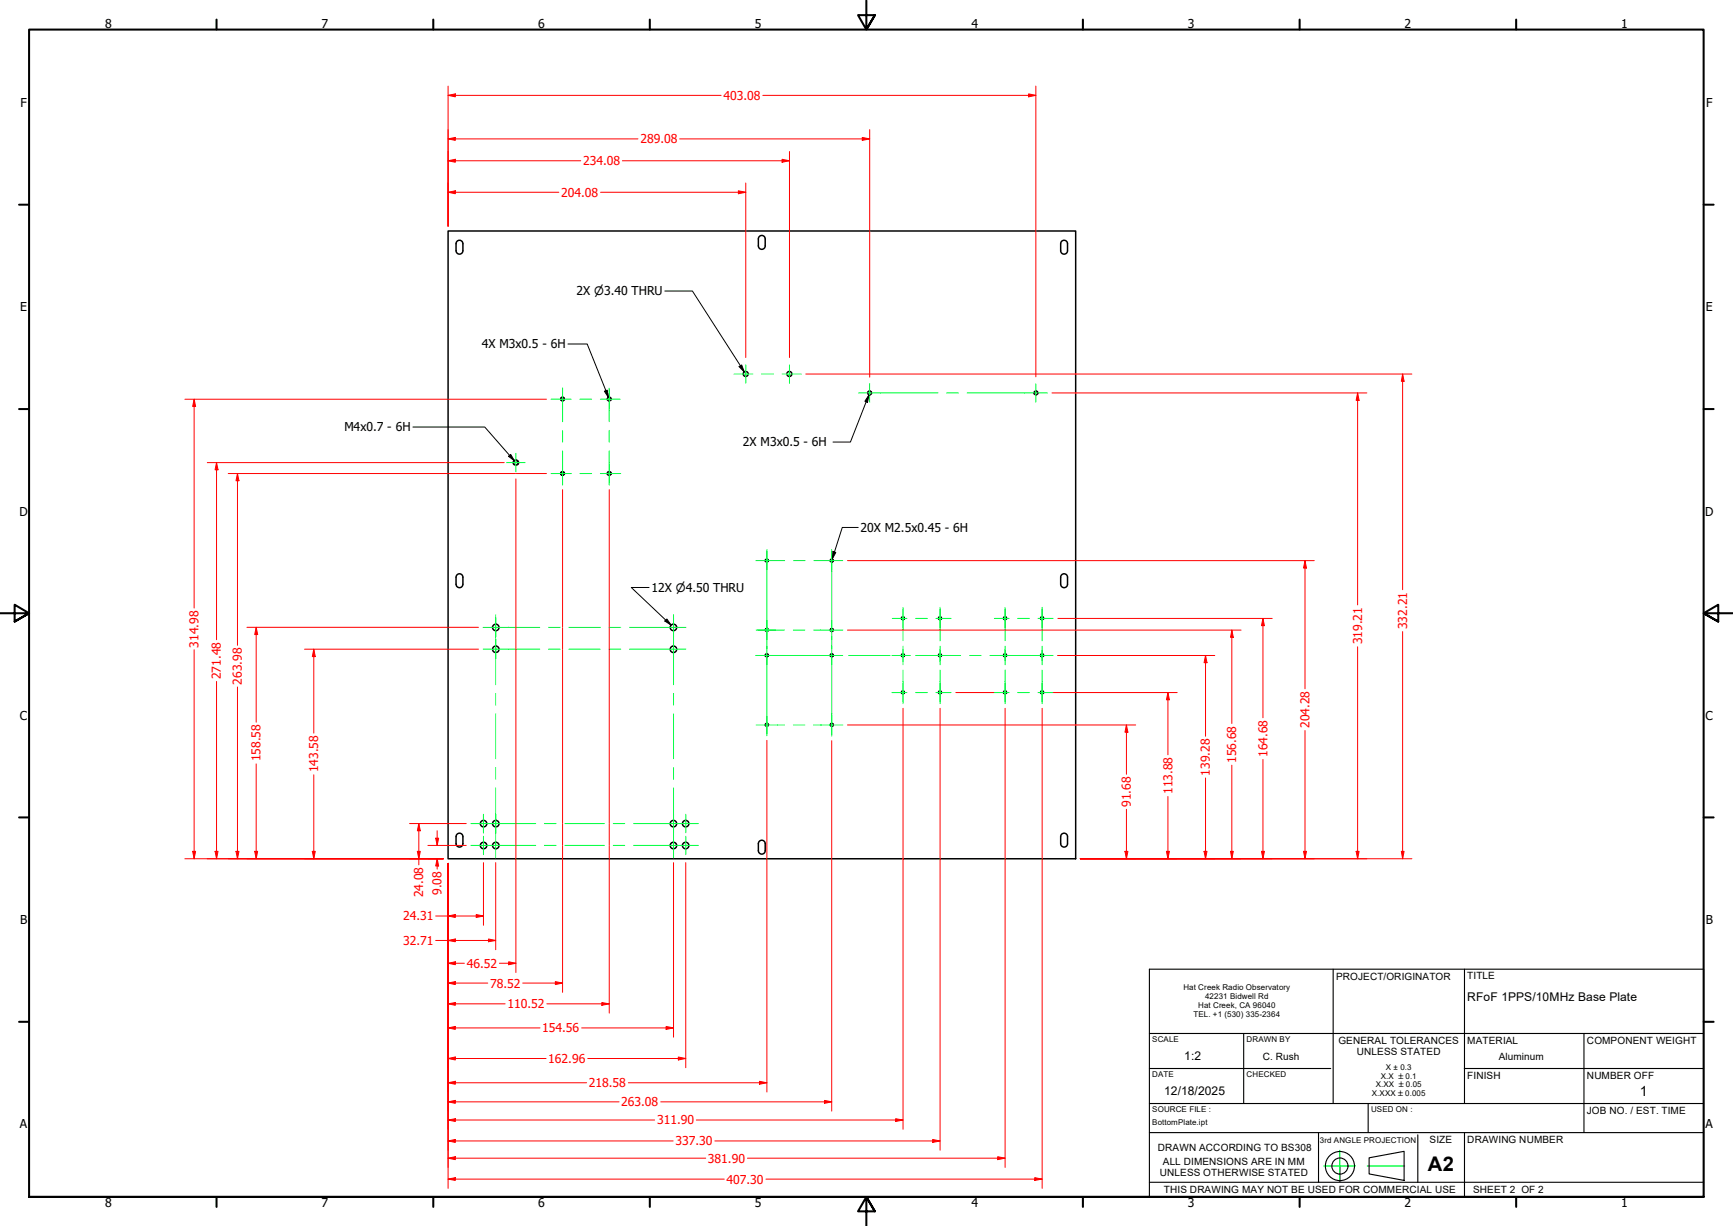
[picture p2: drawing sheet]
<svg xmlns="http://www.w3.org/2000/svg" width="594mm" height="420mm" viewBox="0 0 594 420" stroke-linecap="round" stroke-linejoin="round" font-family="sans-serif">
<!-- layer: Hidden Narrow (ANSI) -->
<g fill="none" stroke="#000" stroke-width=".34">
<path d="M192.2 137.1a.73 .73 0 0 1 .6-1 .73 .73 0 0 1 .7 1M208.2 137.1a.73 .73 0 0 1 .7-1 .73 .73 0 0 1 .6 1M297.5 135a.75 .75 0 0 1 .6-1.1 .75 .75 0 0 1 .7 1.1M354.5 135a.73 .73 0 0 1 .6-1.1 .73 .73 0 0 1 .6 1.1M176.3 159.4a1.01 1.01 0 0 1-.2-1.5 1.01 1.01 0 0 1 1.5 0 1.01 1.01 0 0 1-.2 1.5M192.2 162.7a.75 .75 0 0 1 .6-1.2 .75 .75 0 0 1 .7 1.2M208.2 162.7a.75 .75 0 0 1 .7-1.2 .75 .75 0 0 1 .6 1.2M262.3 192.4a.63 .63 0 0 1 .6-.9 .63 .63 0 0 1 .5 .9M284.6 192.4a.63 .63 0 0 1 .5-.9 .63 .63 0 0 1 .6 .9M262.3 216.3a.63 .63 0 0 1 .6-1 .63 .63 0 0 1 .5 1M284.6 216.3a.63 .63 0 0 1 .5-1 .63 .63 0 0 1 .6 1M309 212.3a.63 .63 0 0 1 .5-1 .63 .63 0 0 1 .6 1"/>
<path d="M321.7 212.3a.63 .63 0 0 1 .5-1 .63 .63 0 0 1 .6 1M344 212.3a.63 .63 0 0 1 .5-1 .63 .63 0 0 1 .6 1M356.7 212.3a.63 .63 0 0 1 .5-1 .63 .63 0 0 1 .6 1M262.3 225a.63 .63 0 0 1 .6-1 .63 .63 0 0 1 .5 1M284.6 225a.63 .63 0 0 1 .5-1 .63 .63 0 0 1 .6 1M309 225a.63 .63 0 0 1 .5-1 .63 .63 0 0 1 .6 1M309 237.7a.63 .63 0 0 1 .5-1 .63 .63 0 0 1 .6 1M321.7 225a.63 .63 0 0 1 .5-1 .63 .63 0 0 1 .6 1M321.7 237.7a.63 .63 0 0 1 .5-1 .63 .63 0 0 1 .6 1M344 225a.63 .63 0 0 1 .5-1 .63 .63 0 0 1 .6 1M344 237.7a.63 .63 0 0 1 .5-1 .63 .63 0 0 1 .6 1M356.7 225a.63 .63 0 0 1 .5-1 .63 .63 0 0 1 .6 1"/>
<path d="M356.7 237.7a.63 .63 0 0 1 .5-1 .63 .63 0 0 1 .6 1M262.3 248.8a.63 .63 0 0 1 .6-1 .63 .63 0 0 1 .5 1M284.6 248.8a.63 .63 0 0 1 .5-1 .63 .63 0 0 1 .6 1"/>
</g>
<!-- layer: Visible (ANSI) -->
<g fill="none" stroke="#000" stroke-width=".51">
<path d="M153.6 79.2h215.1v215.1h-215.1zM156.3 85.9a1.17 1.17 0 0 0 1.2 1.2 1.17 1.17 0 0 0 1.2-1.2M156.3 83.5a1.17 1.17 0 0 1 1.2-1.2 1.17 1.17 0 0 1 1.2 1.2M156.3 83.5v2.4M158.7 83.5v2.4M260 81.9v2.4a1.17 1.17 0 0 0 1.1 1.1 1.17 1.17 0 0 0 1.2-1.1v-2.4M260 81.9a1.17 1.17 0 0 1 1.1-1.2 1.17 1.17 0 0 1 1.2 1.2M363.6 85.9a1.17 1.17 0 0 0 1.2 1.2 1.17 1.17 0 0 0 1.2-1.2M363.6 83.5a1.17 1.17 0 0 1 1.2-1.2 1.17 1.17 0 0 1 1.2 1.2M363.6 83.5v2.4M366 83.5v2.4M156.3 197.8a1.17 1.17 0 0 1 1.2-1.2 1.17 1.17 0 0 1 1.2 1.2"/>
<path d="M156.3 197.8v2.4a1.17 1.17 0 0 0 1.2 1.2 1.17 1.17 0 0 0 1.2-1.2v-2.4M363.6 197.8v2.4a1.17 1.17 0 0 0 1.2 1.2 1.17 1.17 0 0 0 1.2-1.2v-2.4M363.6 197.8a1.17 1.17 0 0 1 1.2-1.2 1.17 1.17 0 0 1 1.2 1.2M156.3 289.1a1.17 1.17 0 0 0 1.2 1.2 1.17 1.17 0 0 0 1.2-1.2M156.3 289.1v-2.4a1.17 1.17 0 0 1 1.2-1.2 1.17 1.17 0 0 1 1.2 1.2v2.4M260 291.5v-2.4a1.17 1.17 0 0 1 1.1-1.1 1.17 1.17 0 0 1 1.2 1.1v2.4M260 291.5a1.17 1.17 0 0 0 1.1 1.2 1.17 1.17 0 0 0 1.2-1.2M363.6 289.1a1.17 1.17 0 0 0 1.2 1.2 1.17 1.17 0 0 0 1.2-1.2M363.6 289.1v-2.4a1.17 1.17 0 0 1 1.2-1.2 1.17 1.17 0 0 1 1.2 1.2v2.4"/>
<circle cx="192.8" cy="136.8" r=".6"/>
<circle cx="208.8" cy="136.8" r=".6"/>
<circle cx="255.6" cy="128.2" r=".86"/>
<circle cx="270.6" cy="128.2" r=".86"/>
<circle cx="298.1" cy="134.7" r=".6"/>
<circle cx="355.1" cy="134.7" r=".6"/>
<circle cx="176.8" cy="158.6" r=".79"/>
<circle cx="192.8" cy="162.3" r=".6"/>
<circle cx="208.8" cy="162.3" r=".6"/>
<circle cx="262.9" cy="192.2" r=".48"/>
<circle cx="285.1" cy="192.2" r=".48"/>
<circle cx="170" cy="215" r="1.11"/>
<circle cx="230.9" cy="215" r="1.11"/>
<circle cx="262.9" cy="215.9" r=".48"/>
<circle cx="285.1" cy="215.9" r=".48"/>
<circle cx="309.5" cy="211.9" r=".48"/>
<circle cx="322.2" cy="211.9" r=".48"/>
<circle cx="344.5" cy="211.9" r=".48"/>
<circle cx="357.2" cy="211.9" r=".48"/>
<circle cx="170" cy="222.5" r="1.11"/>
<circle cx="230.9" cy="222.5" r="1.11"/>
<circle cx="262.9" cy="224.6" r=".48"/>
<circle cx="285.1" cy="224.6" r=".48"/>
<circle cx="309.5" cy="237.3" r=".48"/>
<circle cx="309.5" cy="224.6" r=".48"/>
<circle cx="322.2" cy="237.3" r=".48"/>
<circle cx="322.2" cy="224.6" r=".48"/>
<circle cx="344.5" cy="237.3" r=".48"/>
<circle cx="344.5" cy="224.6" r=".48"/>
<circle cx="357.2" cy="237.3" r=".48"/>
<circle cx="357.2" cy="224.6" r=".48"/>
<circle cx="262.9" cy="248.4" r=".48"/>
<circle cx="285.1" cy="248.4" r=".48"/>
<circle cx="165.8" cy="282.3" r="1.11"/>
<circle cx="165.8" cy="289.8" r="1.11"/>
<circle cx="170" cy="289.8" r="1.11"/>
<circle cx="170" cy="282.3" r="1.11"/>
<circle cx="230.9" cy="282.3" r="1.11"/>
<circle cx="230.9" cy="289.8" r="1.11"/>
<circle cx="235" cy="289.8" r="1.11"/>
<circle cx="235" cy="282.3" r="1.11"/>
</g>
<!-- layer: Border (ANSI) -->
<g fill="none" stroke="#000" stroke-width=".7">
<path d="M74.2 6.7v3.4M148.5 6.7v3.4M222.8 6.7v3.4M297 .2v9.9l-2.9-4.9h5.8l-2.9 4.9 2.9-4.9M371.2 6.7v3.4M445.5 6.7v3.4M519.7 6.7v3.4M6.5 70.1h3.5M584 70.1h3.4M6.5 140.2h3.5M584 140.2h3.4M0 210.2h10l-5-3v5.8l5-2.8-5 2.8"/>
<path d="M594 210.2h-10l5-3v5.8l-5-2.8 5 2.8M6.5 280.1h3.5M584 280.1h3.4M6.5 350.2h3.5M584 350.2h3.4M10 410.2v-400.1h574v400.1h-574h574M74.2 410.2v3.4M148.5 410.2v3.4M222.8 410.2v3.4M299.9 415.1l-2.9-4.9 2.9 4.9h-5.8l2.9-4.9v10M371.2 410.2v3.4M445.5 410.2v3.4"/>
<path d="M519.7 410.2v3.4"/>
</g>
<!-- layer: Sketch Geometry(Design Office) -->
<g fill="none" stroke="#000" stroke-width=".38">
<path d="M394 332.1h190v78.1h-190zM457 332.1v46.1M502 332.1v46.1M394 354.2h190M426.3 354.2v24M543 354.2v24h41M394 366.2h62.2M394 378.2h108M469 378.2v10M502 366.2h82M502 378.2h41v10M394 388.2h190"/>
<path d="M452 388.2v17M459.3 399.6v5.3M469.3 396.8l12-2.2v9.9l-12-2.2zM486 388.9v16.3M502 388.2v22M394 405.2h190"/>
<circle cx="459.3" cy="399.6" r="5"/>
<circle cx="459.3" cy="399.6" r="2.76"/>
</g>
<path d="M453.8 399.6h10.9M459.3 394.2v10.7M468.7 399.6h12.8" fill="none" stroke="#0f0" stroke-width=".38"/>
<!-- layer: Center Mark (ANSI) -->
<g fill="none" stroke="#00ff40" stroke-width=".34">
<path d="M169.9 219.3v6.4M169.9 211.8v6.4M230.9 219.3v6.4M230.9 211.8v6.4M165.7 279.1v6.3M169.9 279.1v6.3M230.9 279.1v6.3M235.1 279.1v6.3M162.6 282.2h6.3M165.7 286.6v6.3M166.8 282.2h6.3M166.8 289.7h6.3"/>
<path d="M227.7 289.7h6.4M227.7 282.2h6.4M235.1 286.6v6.3"/>
</g>
<!-- layer: Centerline (ANSI) -->
<g fill="none" stroke="#00ff40" stroke-width=".34">
<path d="M165.6 215h19.4M169.9 210.7v24M188 215h4M195 215h10.8M208.8 215h4M215.8 215h19.3M230.9 210.7v24M165.6 222.5h19.4M169.9 237.7v4M188 222.5h4M195 222.5h10.8M208.8 222.5h4"/>
<path d="M215.8 222.5h19.3M230.9 237.7v4M169.9 244.6v15.5M230.9 244.6v15.5M169.9 263.1v4M169.9 270v24M230.9 263.1v4M230.9 270v24M161.4 282.2h22.2M161.4 289.7h22.2M186.6 282.2h4M186.6 289.7h4"/>
<path d="M193.6 282.2h13.6M193.6 289.7h13.6M210.2 282.2h4M210.2 289.7h4M217.2 282.2h22.2M217.2 289.7h22.2"/>
</g>
<!-- layer: Dimension (ANSI) -->
<path d="M149.9 294.3v2.5" fill="none" stroke="#f00" stroke-width=".34"/>
<path d="M149.9 294.3l.5 2.5h-1z" fill="#f00"/>
<path d="M149.9 294.3l.5 2.5h-1zM149.9 287.3v2.4" fill="none" stroke="#f00" stroke-width=".34"/>
<path d="M149.4 287.3h1l-.5 2.4z" fill="#f00"/>
<path d="M143.6 291.8v2.5M146.7 294.3h5.3M146.7 289.7h13.1M149.4 287.3h1l-.5 2.4zM149.9 284.7v2.6M149.9 296.8v1.1" fill="none" stroke="#f00" stroke-width=".34"/>
<path d="M143.1 291.8h1l-.5 2.5z" fill="#f00"/>
<path d="M143.1 291.8h1l-.5 2.5zM143.6 282.2v2.5" fill="none" stroke="#f00" stroke-width=".34"/>
<path d="M143.6 282.2l.5 2.5h-1z" fill="#f00"/>
<path d="M107.6 291.8v2.5M140.4 294.3h11.6M140.4 282.2h19.4M143.6 282.2l.5 2.5h-1zM143.6 284.7v7.1M143.6 294.3v2.1" fill="none" stroke="#f00" stroke-width=".34"/>
<path d="M107.1 291.8h1l-.5 2.5z" fill="#f00"/>
<path d="M107.6 222.5v2.5M107.1 291.8h1l-.5 2.5z" fill="none" stroke="#f00" stroke-width=".34"/>
<path d="M107.6 222.5l.5 2.5h-1z" fill="#f00"/>
<path d="M104.4 222.5h59.6M107.6 222.5l.5 2.5h-1zM107.6 225v26.2M107.6 265.5v26.3M87.8 291.8v2.5M104.4 294.3h47.6" fill="none" stroke="#f00" stroke-width=".34"/>
<path d="M87.3 291.8h1l-.5 2.5z" fill="#f00"/>
<path d="M87.8 215v2.5M87.3 291.8h1l-.5 2.5z" fill="none" stroke="#f00" stroke-width=".34"/>
<path d="M87.8 215l.5 2.5h-1z" fill="#f00"/>
<path d="M84.6 215h79.4M87.8 215l.5 2.5h-1zM87.8 217.5v30M87.8 261.8v30M74.2 291.8v2.5M84.6 294.3h67.4" fill="none" stroke="#f00" stroke-width=".34"/>
<!-- layer: Center Mark (ANSI) -->
<g fill="none" stroke="#00ff40" stroke-width=".34">
<path d="M192.8 133.6v6.4M208.9 133.6v6.4M298.1 131.5v6.3M173.7 158.5h6.3M176.8 155.4v6.3M192.8 159.1v6.4M208.9 159.1v6.4M262.9 189v6.3M285.1 189v6.3M259.7 215.9h6.4M262.9 212.8v6.3M285.1 212.8v6.3"/>
<path d="M309.6 208.8v6.3M322.3 208.8v6.3M344.6 208.8v6.3M357.3 208.8v6.3M262.9 221.5v6.3M285.1 221.5v6.3M309.6 234.2v6.3M309.6 221.5v6.3M322.3 221.5v6.3M322.3 234.2v6.3M344.6 234.2v6.3M344.6 221.5v6.3"/>
<path d="M357.3 221.5v6.3M357.3 234.2v6.3M262.9 245.3v6.3M285.1 245.3v6.3"/>
</g>
<!-- layer: Symbol (ANSI) -->
<path d="M222.5 201.3h-6.1l13.7 12.9M228.6 212.1l1.5 2.1-2.2-1.4z" fill="none" stroke="#000" stroke-width=".34"/>
<path d="M228.6 212.1l1.5 2.1-2.2-1.4z" fill="#000"/>
<!-- layer: Centerline (ANSI) -->
<g fill="none" stroke="#00ff40" stroke-width=".34">
<path d="M188.9 136.8h6.9M192.8 132.9v11.7M198.8 136.8h4M205.8 136.8h6.9M208.9 133v11.5M192.8 147.6v4M192.8 154.5v11.7M208.9 147.5v4M208.9 154.5v11.7M188.9 162.3h6.9M198.8 162.3h4M205.8 162.3h7"/>
<path d="M259.1 192.1h9.9M262.9 188.3v27.1M272 192.1h4M279 192.1h9.9M285.1 188.3v27M259.2 215.9h9.7M262.9 218.4v4M272 215.9h3.9M279 215.9h9.9M285.1 218.3v4M305.9 211.9h5M309.6 208.3v11.3"/>
<path d="M313.9 211.9h4M320.9 211.9h5.1M322.3 208.1v11.5M340.9 211.9h5M344.6 208.3v11.3M348.9 211.9h4M355.9 211.9h5.2M357.3 208.1v11.5M259.1 224.6h29.8M262.9 225.3v26.8M285.1 225.3v27M290.9 224.6h14.2"/>
<path d="M305.8 224.6h6.3M305.8 237.3h5.1M309.6 222.6v3.9M309.6 229.6v11.6M313.9 224.6h15.4M313.9 237.3h4M320.9 237.3h5.1M322.3 222.7v3.9M322.3 229.7v11.5M332.4 224.6h3.9M339.3 224.6h21.6M340.7 237.3h5.2"/>
<path d="M344.6 222.6v3.9M344.6 229.6v11.6M348.9 237.3h4M355.9 237.3h5.2M357.3 222.7v3.9M357.3 229.7v11.5M259.2 248.5h9.7M272 248.5h3.9M279 248.5h9.9"/>
</g>
<!-- layer: Dimension (ANSI) -->
<path d="M73.7 291.8h1l-.5 2.5z" fill="#f00"/>
<path d="M74.2 158.5v2.5M73.7 291.8h1l-.5 2.5z" fill="none" stroke="#f00" stroke-width=".34"/>
<path d="M74.2 158.5l.5 2.5h-1z" fill="#f00"/>
<path d="M71.1 158.5h101.7M74.2 158.5l.5 2.5h-1zM74.2 161v58.2M74.2 233.5v58.3M71.1 294.3h80.9M81.4 291.8v2.5" fill="none" stroke="#f00" stroke-width=".34"/>
<path d="M80.9 291.8h1l-.5 2.5z" fill="#f00"/>
<path d="M81.4 162.3v2.5M80.9 291.8h1l-.5 2.5z" fill="none" stroke="#f00" stroke-width=".34"/>
<path d="M81.4 162.3l.5 2.5h-1z" fill="#f00"/>
<path d="M78.2 162.3h98.5M81.4 162.3l.5 2.5h-1zM81.4 164.8v56.3M177 162.3h10.3M81.4 235.4v56.4M66.5 291.8v2.5M78.2 294.3h73.8" fill="none" stroke="#f00" stroke-width=".34"/>
<path d="M66 291.8h1.1l-.6 2.5z" fill="#f00"/>
<path d="M66.5 136.8v2.5M66 291.8h1.1l-.6 2.5z" fill="none" stroke="#f00" stroke-width=".34"/>
<path d="M66.5 136.8l.6 2.5h-1.1z" fill="#f00"/>
<path d="M63.4 136.8h123.9M66.5 136.8l.6 2.5h-1.1zM66.5 139.3v69.1M66.5 222.7v69.1M63.4 294.3h88.6M153.6 330.1h2.5" fill="none" stroke="#f00" stroke-width=".34"/>
<path d="M153.6 330.1l2.5-.5v1z" fill="#f00"/>
<path d="M153.6 330.1l2.5-.5v1zM174.4 330.1h2.4" fill="none" stroke="#f00" stroke-width=".34"/>
<path d="M174.4 329.6l2.4 .5-2.4 .5z" fill="#f00"/>
<path d="M176.8 164.1v50.8M176.8 215.1v7.3M176.8 222.6v59.6M153.6 295.9v37.4M176.8 282.4v7.3M176.8 289.9v43.4M153.6 336.9h2.5M156.1 330.1h3.1M171.2 330.1h3.2M174.4 329.6l2.4 .5-2.4 .5z" fill="none" stroke="#f00" stroke-width=".34"/>
<path d="M153.6 336.9l2.5-.5v1z" fill="#f00"/>
<path d="M153.6 336.9l2.5-.5v1zM190.4 336.9h2.4" fill="none" stroke="#f00" stroke-width=".34"/>
<path d="M190.4 336.4l2.4 .5-2.4 .5z" fill="#f00"/>
<path d="M192.8 167.8v47.1M192.8 215.1v7.3M192.8 222.6v59.6M153.6 295.9v44.2M192.8 282.4v7.3M192.8 289.9v50.2M156.1 336.9h11.1M179.2 336.9h11.2M190.4 336.4l2.4 .5-2.4 .5zM153.6 344h2.5" fill="none" stroke="#f00" stroke-width=".34"/>
<path d="M153.6 344l2.5-.4v.9z" fill="#f00"/>
<path d="M153.6 344l2.5-.4v.9zM206.3 344h2.6" fill="none" stroke="#f00" stroke-width=".34"/>
<path d="M206.3 343.6l2.6 .4-2.6 .5z" fill="#f00"/>
<path d="M208.9 167.8v47.1M208.9 215.1v7.3M208.9 222.6v59.6M153.6 295.9v51.3M208.9 282.4v7.3M208.9 289.9v57.3M386.1 291.8v2.5M156.1 344h17.1M187.5 344h18.8M206.3 343.6l2.6 .4-2.6 .5z" fill="none" stroke="#f00" stroke-width=".34"/>
<path d="M385.6 291.8h1.1l-.6 2.5z" fill="#f00"/>
<path d="M386.1 248.5v2.4M385.6 291.8h1.1l-.6 2.5z" fill="none" stroke="#f00" stroke-width=".34"/>
<path d="M386.1 248.5l.6 2.4h-1.1z" fill="#f00"/>
<path d="M290.5 248.5h98.8M386.1 248.5l.6 2.4h-1.1zM386.1 250.9v14.4M386.1 277.3v14.5M370.3 294.3h19M400.4 291.8v2.5" fill="none" stroke="#f00" stroke-width=".34"/>
<path d="M399.9 291.8h1l-.5 2.5z" fill="#f00"/>
<path d="M400.4 237.3v2.5M399.9 291.8h1l-.5 2.5z" fill="none" stroke="#f00" stroke-width=".34"/>
<path d="M400.4 237.3l.5 2.5h-1z" fill="#f00"/>
<path d="M327.7 237.3h13M361.1 237.3h42.4M400.4 237.3l.5 2.5h-1zM400.4 239.8v18.9M400.4 273v18.8M370.3 294.3h33.2M413.3 291.8v2.5" fill="none" stroke="#f00" stroke-width=".34"/>
<path d="M412.7 291.8h1.1l-.5 2.5z" fill="#f00"/>
<path d="M413.3 224.6v2.5M412.7 291.8h1.1l-.5 2.5z" fill="none" stroke="#f00" stroke-width=".34"/>
<path d="M413.3 224.6l.5 2.5h-1.1z" fill="#f00"/>
<path d="M362.5 224.6h53.9M413.3 224.6l.5 2.5h-1.1zM413.3 227.1v25.2M413.3 266.6v25.2M370.3 294.3h46.1M422.3 291.8v2.5" fill="none" stroke="#f00" stroke-width=".34"/>
<path d="M421.8 291.8h1l-.5 2.5z" fill="#f00"/>
<path d="M422.3 215.9v2.5M421.8 291.8h1l-.5 2.5z" fill="none" stroke="#f00" stroke-width=".34"/>
<path d="M422.3 215.9l.5 2.5h-1z" fill="#f00"/>
<path d="M290.5 215.9h18.9M309.6 215.9h12.5M322.3 215.9h22.1M344.6 215.9h12.5M357.3 215.9h68.1M422.3 215.9l.5 2.5h-1zM422.3 218.4v29.5M422.3 262.2v29.6M370.3 294.3h55.1M432.9 291.8v2.5" fill="none" stroke="#f00" stroke-width=".34"/>
<path d="M432.4 291.8h1.1l-.6 2.5z" fill="#f00"/>
<path d="M432.9 211.9v2.5M432.4 291.8h1.1l-.6 2.5z" fill="none" stroke="#f00" stroke-width=".34"/>
<path d="M432.9 211.9l.6 2.5h-1.1z" fill="#f00"/>
<path d="M362.6 211.9h73.5M432.9 211.9l.6 2.5h-1.1zM432.9 214.4v31.6M432.9 260.3v31.5M370.3 294.3h65.8M447.4 291.8v2.5" fill="none" stroke="#f00" stroke-width=".34"/>
<path d="M446.8 291.8h1.1l-.5 2.5z" fill="#f00"/>
<path d="M447.4 192.1v2.6M446.8 291.8h1.1l-.5 2.5z" fill="none" stroke="#f00" stroke-width=".34"/>
<path d="M447.4 192.1l.5 2.6h-1.1z" fill="#f00"/>
<path d="M290.5 192.1h160M447.4 192.1l.5 2.6h-1.1zM447.4 194.7v41.4M447.4 250.4v41.4M370.3 294.3h80.2M153.6 371.1h2.5" fill="none" stroke="#f00" stroke-width=".34"/>
<path d="M153.6 371.1l2.5-.5v1z" fill="#f00"/>
<path d="M153.6 371.1l2.5-.5v1zM260.3 371.1h2.6" fill="none" stroke="#f00" stroke-width=".34"/>
<path d="M260.3 370.6l2.6 .5-2.6 .5z" fill="#f00"/>
<path d="M262.9 253.7v120.5M153.6 295.9v78.3M153.6 377.6h2.5M156.1 371.1h45M215.4 371.1h44.9M260.3 370.6l2.6 .5-2.6 .5z" fill="none" stroke="#f00" stroke-width=".34"/>
<path d="M153.6 377.6l2.5-.5v1z" fill="#f00"/>
<path d="M153.6 377.6l2.5-.5v1zM282.6 377.6h2.5" fill="none" stroke="#f00" stroke-width=".34"/>
<path d="M282.6 377.1l2.5 .5-2.5 .5z" fill="#f00"/>
<path d="M285.1 253.9v126.9M153.6 295.9v84.9M156.1 377.6h56.1M226.5 377.6h56.1M282.6 377.1l2.5 .5-2.5 .5zM153.6 383.8h2.5" fill="none" stroke="#f00" stroke-width=".34"/>
<path d="M153.6 383.8l2.5-.4v.9z" fill="#f00"/>
<path d="M153.6 383.8l2.5-.4v.9zM307 383.8h2.6" fill="none" stroke="#f00" stroke-width=".34"/>
<path d="M307 383.4l2.6 .4-2.6 .5z" fill="#f00"/>
<path d="M309.6 242.7v144.3M153.6 295.9v91.1M153.6 391h2.5M156.1 383.8h68.3M238.7 383.8h68.3M307 383.4l2.6 .4-2.6 .5z" fill="none" stroke="#f00" stroke-width=".34"/>
<path d="M153.6 391l2.5-.5v1z" fill="#f00"/>
<path d="M153.6 391l2.5-.5v1zM319.7 391h2.6" fill="none" stroke="#f00" stroke-width=".34"/>
<path d="M319.7 390.5l2.6 .5-2.6 .5z" fill="#f00"/>
<path d="M322.3 242.7v151.5M153.6 295.9v98.3M153.6 396.9h2.5M156.1 391h74.7M245 391h74.7M319.7 390.5l2.6 .5-2.6 .5z" fill="none" stroke="#f00" stroke-width=".34"/>
<path d="M153.6 396.9l2.5-.5v1z" fill="#f00"/>
<path d="M153.6 396.9l2.5-.5v1zM342 396.9h2.6" fill="none" stroke="#f00" stroke-width=".34"/>
<path d="M342 396.4l2.6 .5-2.6 .5z" fill="#f00"/>
<path d="M344.6 242.7v157.4M153.6 295.9v104.2M156.1 396.9h85.8M256.2 396.9h85.8M342 396.4l2.6 .5-2.6 .5zM153.6 404.1h2.5" fill="none" stroke="#f00" stroke-width=".34"/>
<path d="M153.6 404.1l2.5-.5v.9z" fill="#f00"/>
<path d="M153.6 404.1l2.5-.5v.9zM354.7 404.1h2.6" fill="none" stroke="#f00" stroke-width=".34"/>
<path d="M354.7 403.6l2.6 .5-2.6 .4z" fill="#f00"/>
<path d="M153.6 47.6h2.5M357.3 242.7v164.6M153.6 295.9v111.4M156.1 404.1h92.2M262.6 404.1h92.1M354.7 403.6l2.6 .5-2.6 .4z" fill="none" stroke="#f00" stroke-width=".34"/>
<path d="M153.6 47.6l2.5-.5v1z" fill="#f00"/>
<path d="M153.6 47.6l2.5-.5v1zM295.6 47.6h2.5" fill="none" stroke="#f00" stroke-width=".34"/>
<path d="M295.6 47.1l2.5 .5-2.5 .5z" fill="#f00"/>
<path d="M153.6 44.4v33.1M156.1 47.6h62.6M233 47.6h62.6M295.6 47.1l2.5 .5-2.5 .5zM298.1 44.4v84.9M153.6 313.9h2.5" fill="none" stroke="#f00" stroke-width=".34"/>
<!-- layer: Symbol (ANSI) -->
<path d="M194.7 117.9h6.6l7.3 18.3M207.2 134.1l1-.4 .4 2.5zM141.5 146.3h24.7l10.1 11.6M174.3 156.4l.8-.7 1.2 2.2zM285.6 189l.9 .3-1.2 2.3zM294.2 180.8h-5.5l-3.4 10.8" fill="none" stroke="#000" stroke-width=".34"/>
<path d="M207.2 134.1l1-.4 .4 2.5zM174.3 156.4l.8-.7 1.2 2.2zM285.6 189l.9 .3-1.2 2.3z" fill="#000"/>
<!-- layer: Dimension (ANSI) -->
<path d="M153.6 313.9l2.5-.5v1z" fill="#f00"/>
<path d="M153.6 313.9l2.5-.5v1zM163.3 313.9h2.4" fill="none" stroke="#f00" stroke-width=".34"/>
<path d="M163.3 313.4l2.4 .5-2.4 .5z" fill="#f00"/>
<path d="M153.6 295.9v21.2M165.7 295.6v21.5M149.4 313.9h4.2M156.1 313.9h7.2M163.3 313.4l2.4 .5-2.4 .5zM153.6 322.3h2.5" fill="none" stroke="#f00" stroke-width=".34"/>
<path d="M153.6 322.3l2.5-.5v.9z" fill="#f00"/>
<path d="M153.6 322.3l2.5-.5v.9zM167.4 322.3h2.5" fill="none" stroke="#f00" stroke-width=".34"/>
<path d="M167.4 321.8l2.5 .5-2.5 .4z" fill="#f00"/>
<path d="M153.6 295.9v29.6M169.9 295.6v29.9M149.4 322.3h4.2M156.1 322.3h11.3M167.4 321.8l2.5 .5-2.5 .4zM153.6 352.3h2.5" fill="none" stroke="#f00" stroke-width=".34"/>
<path d="M153.6 352.3l2.5-.5v1z" fill="#f00"/>
<path d="M153.6 352.3l2.5-.5v1zM228.3 352.3h2.6" fill="none" stroke="#f00" stroke-width=".34"/>
<path d="M228.3 351.8l2.6 .5-2.6 .5z" fill="#f00"/>
<path d="M153.6 295.9v59.6M230.9 295.6v59.9M156.1 352.3h29M199.4 352.3h28.9M228.3 351.8l2.6 .5-2.6 .5zM153.6 362.8h2.5" fill="none" stroke="#f00" stroke-width=".34"/>
<path d="M153.6 362.8l2.5-.6v1.1z" fill="#f00"/>
<path d="M153.6 362.8l2.5-.6v1.1zM232.5 362.8h2.6" fill="none" stroke="#f00" stroke-width=".34"/>
<path d="M232.5 362.2l2.6 .6-2.6 .5z" fill="#f00"/>
<path d="M153.6 295.9v70M235.1 295.6v70.3M465.4 291.8v2.5M156.1 362.8h31.1M201.5 362.8h31M232.5 362.2l2.6 .6-2.6 .5z" fill="none" stroke="#f00" stroke-width=".34"/>
<!-- layer: Center Mark (ANSI) -->
<path d="M355.1 131.5v6.3" fill="none" stroke="#00ff40" stroke-width=".34"/>
<!-- layer: Centerline (ANSI) -->
<path d="M294.3 134.7h27.3M324.5 134.7h4M331.5 134.7h27.5" fill="none" stroke="#00ff40" stroke-width=".34"/>
<!-- layer: Dimension (ANSI) -->
<path d="M464.9 291.8h1l-.5 2.5z" fill="#f00"/>
<path d="M465.4 134.7v2.5M464.9 291.8h1l-.5 2.5z" fill="none" stroke="#f00" stroke-width=".34"/>
<path d="M465.4 134.7l.5 2.5h-1z" fill="#f00"/>
<path d="M360.6 134.7h108M465.4 134.7l.5 2.5h-1zM465.4 137.2v70.1M465.4 221.7v70.1M370.3 294.3h98.3M480.8 291.8v2.5" fill="none" stroke="#f00" stroke-width=".34"/>
<!-- layer: Center Mark (ANSI) -->
<path d="M255.7 125v6.4M270.6 125v6.4" fill="none" stroke="#00ff40" stroke-width=".34"/>
<!-- layer: Centerline (ANSI) -->
<path d="M251.6 128.2h6.5M261.1 128.2h4M268.1 128.2h6.5" fill="none" stroke="#00ff40" stroke-width=".34"/>
<!-- layer: Dimension (ANSI) -->
<path d="M480.4 291.8h.9l-.5 2.5z" fill="#f00"/>
<path d="M480.8 128.2v2.5M480.4 291.8h.9l-.5 2.5z" fill="none" stroke="#f00" stroke-width=".34"/>
<path d="M480.8 128.2l.5 2.5h-.9z" fill="#f00"/>
<path d="M153.6 65.9h2.5M276.2 128.2h207.8M480.8 128.2l.5 2.5h-.9zM480.8 130.7v71.4M480.8 216.5v75.3M370.3 294.3h113.7" fill="none" stroke="#f00" stroke-width=".34"/>
<path d="M153.6 65.9l2.5-.5v1z" fill="#f00"/>
<path d="M153.6 65.9l2.5-.5v1zM253.1 65.9h2.6" fill="none" stroke="#f00" stroke-width=".34"/>
<path d="M253.1 65.4l2.6 .5-2.6 .5z" fill="#f00"/>
<path d="M153.6 55.1h2.5M153.6 62.7v14.8M156.1 65.9h35.5M205.9 65.9h47.2M253.1 65.4l2.6 .5-2.6 .5zM255.7 62.7v59.8" fill="none" stroke="#f00" stroke-width=".34"/>
<path d="M153.6 55.1l2.5-.5v1z" fill="#f00"/>
<path d="M153.6 55.1l2.5-.5v1zM268.1 55.1h2.5" fill="none" stroke="#f00" stroke-width=".34"/>
<path d="M268.1 54.6l2.5 .5-2.5 .5z" fill="#f00"/>
<path d="M153.6 32.7h2.5M153.6 51.9v25.6M156.1 55.1h43M213.4 55.1h54.7M268.1 54.6l2.5 .5-2.5 .5zM270.6 51.9v70.6" fill="none" stroke="#f00" stroke-width=".34"/>
<path d="M153.6 32.7l2.5-.5v1z" fill="#f00"/>
<path d="M153.6 32.7l2.5-.5v1zM352.6 32.7h2.5" fill="none" stroke="#f00" stroke-width=".34"/>
<path d="M352.6 32.2l2.5 .5-2.5 .5z" fill="#f00"/>
<path d="M153.6 29.5v48M156.1 32.7h91.1M261.5 32.7h91.1M352.6 32.2l2.5 .5-2.5 .5zM355.1 29.5v99.6" fill="none" stroke="#f00" stroke-width=".34"/>
<!-- layer: Symbol (ANSI) -->
<path d="M227.9 99.7h9.5l17.7 27.8M253.4 125.6l.9-.5 .8 2.4zM297.9 135.4l-.5 2.5-.9-.4zM297.9 135.4l-6.4 16.1h-5.9" fill="none" stroke="#000" stroke-width=".34"/>
<path d="M253.4 125.6l.9-.5 .8 2.4zM297.9 135.4l-.5 2.5-.9-.4z" fill="#000"/>
<text font-size="6.9" x="489.5" y="401.4">A2</text>
<text font-size="4.8" x="562.2" y="375.6">1</text>
<g font-size="4.2">
<text x="36" y="9.8">8</text>
<text x="110.2" y="9.8">7</text>
<text x="184.5" y="9.8">6</text>
<text x="258.8" y="9.8">5</text>
<text x="333" y="9.8">4</text>
<text x="407.2" y="9.8">3</text>
<text x="481.5" y="9.8">2</text>
<text x="555.8" y="9.8">1</text>
<text x="7" y="36.7">F</text>
<text x="584.8" y="36.7">F</text>
<text x="197.6" y="101.3">2X ⌀3.40 THRU</text>
<text x="6.9" y="106.7">E</text>
<text x="584.8" y="106.7">E</text>
<text x="165.2" y="119.4">4X M3x0.5 - 6H</text>
<text x="118" y="147.9">M4x0.7 - 6H</text>
<text x="254.7" y="153">2X M3x0.5 - 6H</text>
<text x="6.7" y="176.7">D</text>
<text x="584.5" y="176.7">D</text>
<text x="295" y="182.3">20X M2.5x0.45 - 6H</text>
<text x="223.3" y="202.9">12X ⌀4.50 THRU</text>
<text x="6.8" y="246.7">C</text>
<text x="584.6" y="246.7">C</text>
<text x="6.9" y="316.7">B</text>
<text x="584.7" y="316.7">B</text>
<text x="6.8" y="386.7">A</text>
<text x="584.6" y="386.7">A</text>
<text x="36" y="413.6">8</text>
<text x="110.2" y="413.6">7</text>
<text x="184.5" y="413.6">6</text>
<text x="258.8" y="413.6">5</text>
<text x="333" y="413.6">4</text>
<text x="407.2" y="413.6">3</text>
<text x="481.5" y="413.6">2</text>
<text x="555.8" y="413.6">1</text>
</g>
<g font-size="4.2" fill="#f00">
<text x="248" y="34.2">403.08</text>
<text x="219.5" y="49.1">289.08</text>
<text x="199.9" y="56.6">234.08</text>
<text x="192.4" y="67.4">204.08</text>
<text x="482.3" y="215.6" transform="rotate(-90 482.3 215.6)">332.21</text>
<text x="68.1" y="221.9" transform="rotate(-90 68.1 221.9)">314.98</text>
<text x="466.9" y="220.8" transform="rotate(-90 466.9 220.8)">319.21</text>
<text x="75.8" y="232.8" transform="rotate(-90 75.8 232.8)">271.48</text>
<text x="82.9" y="234.6" transform="rotate(-90 82.9 234.6)">263.98</text>
<text x="448.9" y="249.5" transform="rotate(-90 448.9 249.5)">204.28</text>
<text x="89.3" y="261" transform="rotate(-90 89.3 261)">158.58</text>
<text x="423.8" y="261.5" transform="rotate(-90 423.8 261.5)">156.68</text>
<text x="434.5" y="259.4" transform="rotate(-90 434.5 259.4)">164.68</text>
<text x="109.1" y="264.7" transform="rotate(-90 109.1 264.7)">143.58</text>
<text x="414.8" y="265.8" transform="rotate(-90 414.8 265.8)">139.28</text>
<text x="401.9" y="272.1" transform="rotate(-90 401.9 272.1)">113.88</text>
<text x="387.7" y="276.6" transform="rotate(-90 387.7 276.6)">91.68</text>
<text x="145.1" y="307.6" transform="rotate(-90 145.1 307.6)">24.08</text>
<text x="151.4" y="306.8" transform="rotate(-90 151.4 306.8)">9.08</text>
<text x="138.2" y="315.4">24.31</text>
<text x="138.2" y="323.8">32.71</text>
<text x="160" y="331.6">46.52</text>
<text x="168" y="338.4">78.52</text>
<text x="174" y="345.5">110.52</text>
<text x="185.9" y="353.8">154.56</text>
<text x="188" y="364.3">162.96</text>
<text x="201.9" y="372.6">218.58</text>
<text x="213" y="379.1">263.08</text>
<text x="225.2" y="385.4">311.90</text>
<text x="231.6" y="392.5">337.30</text>
<text x="242.7" y="398.4">381.90</text>
<text x="249" y="405.6">407.30</text>
</g>
<g font-size="4.1">
<text x="503" y="343.2">RFoF 1PPS/10MHz Base Plate</text>
<text x="406" y="363.4">1:2</text>
<text x="399" y="375.4">12/18/2025</text>
</g>
<g font-size="3.4">
<text x="458" y="335.7">PROJECT/ORIGINATOR</text>
<text x="503" y="335.6">TITLE</text>
<text x="458.9" y="357.7">GENERAL TOLERANCES</text>
<text x="503" y="357.7">MATERIAL</text>
<text x="544" y="357.7">COMPONENT WEIGHT</text>
<text x="432.9" y="363.1">C. Rush</text>
<text x="465.1" y="361.6">UNLESS STATED</text>
<text x="513.8" y="363.1">Aluminum</text>
<text x="503" y="369.7">FINISH</text>
<text x="544" y="369.7">NUMBER OFF</text>
<text x="544" y="381.7">JOB NO. / EST. TIME</text>
<text x="396.9" y="394.4">DRAWN ACCORDING TO BS308</text>
<text x="490.1" y="391.7">SIZE</text>
<text x="503" y="391.7">DRAWING NUMBER</text>
<text x="398.7" y="399.1">ALL DIMENSIONS ARE IN MM</text>
<text x="397.6" y="403">UNLESS OTHERWISE STATED</text>
<text x="399" y="408.9">THIS DRAWING MAY NOT BE USED FOR COMMERCIAL USE</text>
<text x="505" y="408.9">SHEET 2 OF 2</text>
</g>
<g font-size="2.7">
<text x="405.7" y="339.1">Hat Creek Radio Observatory</text>
<text x="410.7" y="345.5">Hat Creek, CA 96040</text>
<text x="413.1" y="342.3">42231 Bidwell Rd</text>
<text x="409.1" y="348.6">TEL. +1 (530) 335-2364</text>
<text x="395" y="357.2">SCALE</text>
<text x="427.4" y="357.2">DRAWN BY</text>
<text x="395" y="369.2">DATE</text>
<text x="427.4" y="369.2">CHECKED</text>
<text x="473.3" y="369.7">X.X ±0.1</text>
<text x="475.1" y="366.6">X ± 0.3</text>
<text x="470.3" y="375.6">X.XXX ±0.005</text>
<text x="471.6" y="372.7">X.XX ±0.05</text>
<text x="395" y="381.2">SOURCE FILE :</text>
<text x="470" y="381.2">USED ON :</text>
<text x="395" y="385.6">BottomPlate.ipt</text>
<text x="452.4" y="391.6">3rd ANGLE PROJECTION</text>
</g>
</svg>
